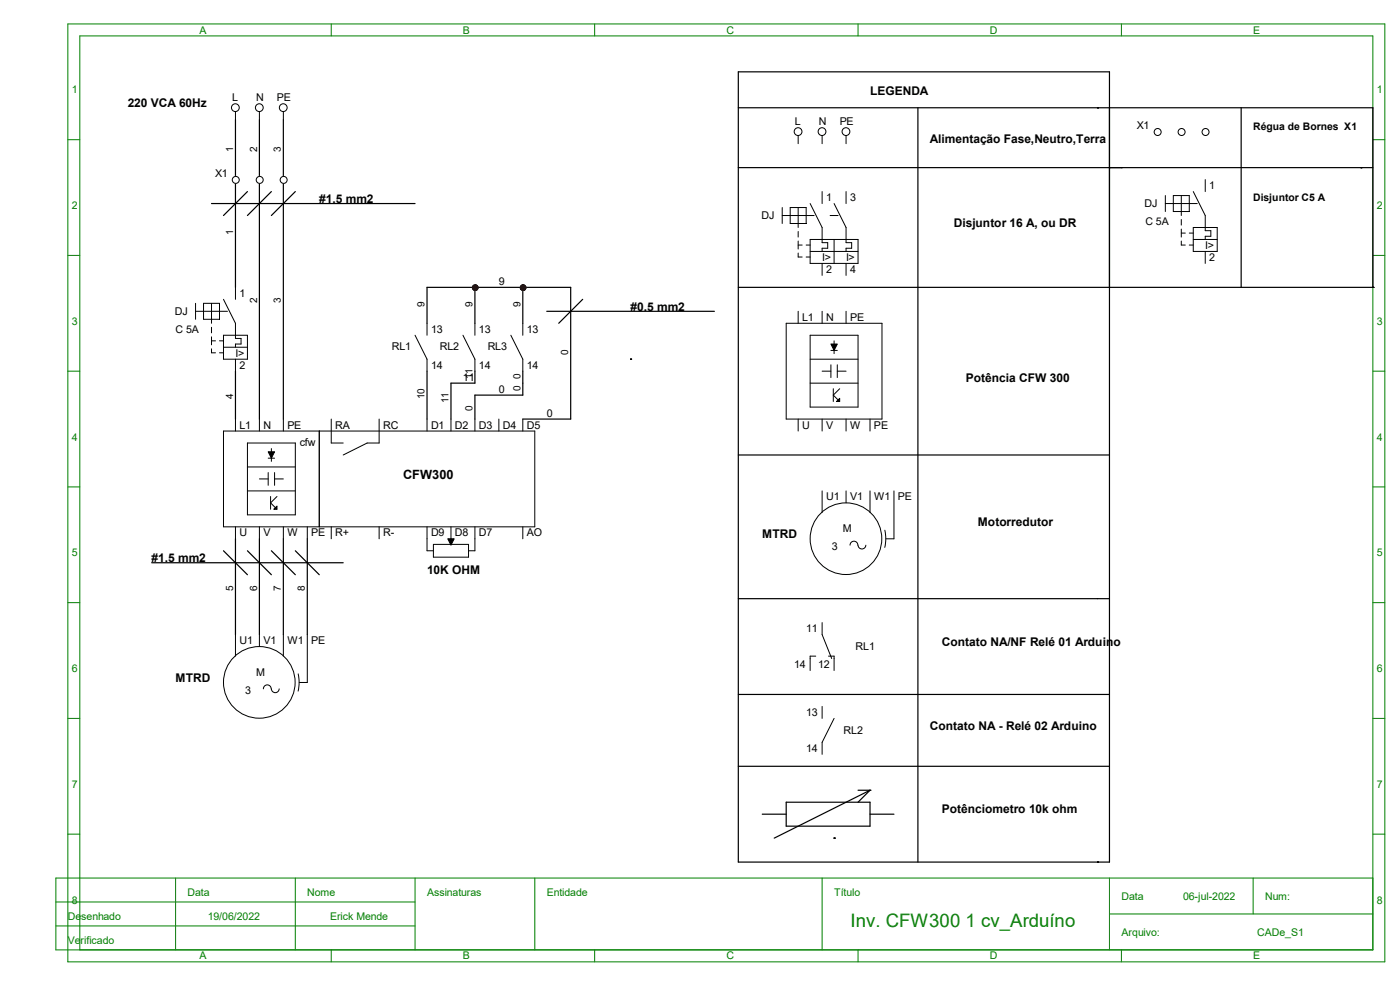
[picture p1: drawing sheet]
<svg xmlns="http://www.w3.org/2000/svg" width="297mm" height="210mm" viewBox="0 0 297 210" stroke-linecap="round" stroke-linejoin="round" font-family="sans-serif">
<g fill="none" stroke="#008000" stroke-width=".21">
<path d="M14.4 5.1h279.4v198.9h-279.4zM70.3 5.1v2.5M126.2 5.1v2.5M182 5.1v2.5M237.9 5.1v2.5M14.4 29.6h2.5M291.3 29.6h2.5M14.4 54.2h2.5M291.3 54.2h2.5M14.4 78.7h2.5M291.3 78.7h2.5M14.4 103.3h2.5"/>
<path d="M291.3 103.3h2.5M14.4 127.8h2.5M291.3 127.8h2.5M14.4 152.4h2.5M291.3 152.4h2.5M14.4 177h2.5M291.3 177h2.5M11.9 191.3h76.2M11.9 196.4h76.2M37.3 186.3v15.2M62.7 186.3v15.2M88.1 186.3v15.2"/>
<path d="M113.5 186.3v15.2M174.4 186.3v15.2M235.4 193.9h55.9M235.4 186.3v15.2M265.9 186.3v7.6M291.3 186.3h-279.4v15.2h279.4v-193.9h-274.4v193.9M70.3 201.5v2.5M126.2 201.5v2.5M182 201.5v2.5M237.9 201.5v2.5"/>
</g>
<g fill="none" stroke="#000" stroke-width=".21">
<path d="M50 23.7v1.7M55 23.7v1.7M60.1 23.7v1.7M169.3 28.8v1.7M174.4 28.8v1.7M179.5 28.8v1.7M165.9 44v3.4M165.9 45.7h6.8M167.6 44h3.4v3.4h-3.4zM169.3 44v4.3M169.3 49.1v1.2M169.3 51.1v1.7"/>
<path d="M169.3 53.7v.8h.9M169.3 52h.9M171 52h.9M171 54.5h.9M171.9 43.2l2.5 5.1v3.2h1.2v1.2h-1.2v.6M171.9 50.8h10.1v5.1h-10.1zM171.9 53.3h10.1M174.4 40.6v2.6M174.4 55.9v2.5M176.1 45.7h1.7M177 43.2l2.5 5.1v3.2h1.2v1.2h-1.2v.6M177 50.8v5.1"/>
<path d="M179.5 40.6v2.6M179.5 55.9v2.5M41.5 64.3v3.4M41.5 66h6.8M43.2 64.3h3.4v3.4h-3.4zM44.9 64.3v4.3M44.9 69.4v1.2M44.9 71.5v1.7M44.9 74v.8h.8M44.9 72.3h.8M46.6 72.3h.8M46.6 74.8h.8"/>
<path d="M47.4 63.5l2.6 5.1v3.2h1.1v1.2h-1.1v.7M47.4 71.1h5.1v5.1h-5.1zM47.4 73.7h5.1M50 61v2.5M50 76.2v2.5M88.1 71.1l2.5 5.1v2.5M90.6 68.6v2.5M98.2 71.1l2.6 5.1v2.5M100.8 68.6v2.5M108.4 71.1l2.5 5.1v2.5M110.9 68.6v2.5M166.8 68.6h20.3v20.3h-20.3z"/>
<path d="M169.3 66v2.6M171.9 71.1h10.1v15.3h-10.1zM171.9 76.2h10.1M174.4 66v2.6M174.4 78.7h1.9M176.3 74.3h1.3M176.3 77.4v2.7M177 72.3v2.7M177.6 77.4v2.7M177.6 78.7h1.9M179.5 66v2.6M47.4 91.4h66.1v20.4h-66.1z"/>
<path d="M50 88.9v2.5M52.5 94h10.2v15.2h-10.2zM52.5 99.1h10.2M55 88.9v2.5M56.9 97.2h1.4M57.6 95.2v2.7M60.1 88.9v2.5M67.7 91.4v20.4M70.3 88.9v5.1h2.5M80.4 88.9v5.1h-2.5l-5.1 2.5M90.6 88.9v2.5M95.7 88.9v2.5"/>
<path d="M100.8 88.9v2.5M105.8 88.9v2.5M110.9 88.9v2.5M169.3 88.9v2.5M171.9 81.3h10.1M174.4 88.9v2.5M176.8 82.5v2.7M178.1 82.5l-1.3 1.3 1.3 1.4M179.5 88.9v2.5M184.6 88.9v2.5M50 111.8v2.5M52.5 104.1h10.2"/>
<path d="M55 111.8v2.5M55 101.6h1.9M56.9 100.2v2.8M57.4 105.3v2.7M58.3 100.2v2.8M58.3 101.6h1.8M58.8 105.3l-1.4 1.4 1.4 1.3M60.1 111.8v2.5M65.2 111.8v2.5M70.3 111.8v2.5M80.4 111.8v2.5M90.6 111.8v5h1.3"/>
<path d="M91.9 115.5h7.5v2.7h-7.5zM95.7 111.8v3.7M100.8 111.8v5h-1.4M110.9 111.8v2.5M174.4 104.1v4.6M179.5 104.1v2.6M180.3 115.7a.83 .83 0 0 1 .9-.9 .83 .83 0 0 1 .8 .9M182 115.7a.83 .83 0 0 0 .9 .8 .83 .83 0 0 0 .8-.8M184.6 104.1v4.6M187.7 112.5l.2 1.8-.2 1.8M189.7 104.1v10.2h-1.7M50 134.6v4.6"/>
<path d="M55 134.6v2.6M60.1 134.6v4.6M65.2 134.6v10.2h-1.7M173.1 139.2h-1.2v3M174.4 132.1v2.5l2 5.1M175.8 139.2h1.2v3M55.9 146.1a.83 .83 0 0 1 .8-.8 .83 .83 0 0 1 .8 .8M57.6 146.1a.83 .83 0 0 0 .8 .8 .83 .83 0 0 0 .8-.8M63.3 143l.2 1.8-.2 1.8M174.4 149.9v2.5M177 152.4l-2.6 5.1v2.5"/>
<circle cx="49.9" cy="22.8" r=".83"/>
<circle cx="55" cy="22.8" r=".83"/>
<circle cx="60.1" cy="22.8" r=".83"/>
<circle cx="169.3" cy="27.9" r=".83"/>
<circle cx="174.4" cy="27.9" r=".83"/>
<circle cx="179.5" cy="27.9" r=".83"/>
<circle cx="179.5" cy="114.3" r="7.6"/>
<circle cx="55" cy="144.8" r="7.6"/>
</g>
<g fill="#000" stroke="#000" stroke-width=".21">
<path d="M176.3 73h1.3l-.6 1.3zM56.9 95.8h1.4l-.7 1.4zM177.5 85.2l.6-.7v.7zM58.1 108l.7-.6v.6z"/>
<path d="M95 114.3h1.4l-.7 1.4z" fill-rule="evenodd"/>
</g>
<g fill="none" stroke="#000" stroke-width=".25">
<path d="M156.6 15.2h78.8v167.7h-78.8zM156.6 22.9h78.8M156.6 35.6h78.8M194.7 22.9v160M232.8 22.9h.1M44.9 43.2h43.2M52.5 40.6l-5.1 5.1M57.6 40.6l-5.1 5.1M62.7 40.6l-5.1 5.1M116 66h35.6M123.6 63.5l-5.1 5.1M133.8 76.2h.1"/>
<path d="M156.6 61h78.8M156.6 96.5h78.8M32.2 119.4h40.6M47.4 116.8l5.1 5.1M52.5 116.8l5.1 5.1M57.6 116.8l5.1 5.1M62.7 116.8l5 5.1M156.6 127h78.8M156.6 147.3h78.8M156.6 162.6h78.8M161.7 172.7h5.1M166.8 170.2h17.8v5.1h-17.8z"/>
<path d="M177 177.8h.1M182 167.6h2.6M184.6 167.6h.1M184.6 167.6l-20.3 10.2M184.6 167.6l-2.6 2.6M184.6 172.7h5.1M232.8 182.9h.1"/>
</g>
<g fill="#f00" stroke="#800000" stroke-width=".21">
<circle cx="100.8" cy="61" r=".57"/>
<circle cx="111" cy="61" r=".57"/>
</g>
<g fill="none" stroke="#000" stroke-width=".21">
<path d="M255.7 38.1v2.5M247.2 41.5v3.4M247.2 43.2h6.8M248.9 41.5h3.4v3.4h-3.4zM250.6 41.5v4.2M250.6 46.6v1.2M250.6 48.6v1.7M250.6 51.1v.9h.9M250.6 49.4h.9M252.3 49.4h.9M252.3 52h.9M253.2 40.6l2.5 5.1v3.2h1.2v1.2h-1.2v.7"/>
<path d="M253.2 48.3h5v5h-5zM253.2 50.8h5M255.7 53.3v2.6"/>
</g>
<path d="M235.4 35.6h.1M235.4 35.6h55.9M235.4 22.9h55.9v38.1h-55.9zM237.9 35.6h.1M263.3 22.9v38.1M288.7 35.6h.1M291.3 61h.1" fill="none" stroke="#000" stroke-width=".25"/>
<g fill="#f00" stroke="#800000" stroke-width=".25">
<circle cx="100.8" cy="61" r=".57"/>
<circle cx="111" cy="61" r=".57"/>
</g>
<g fill="none" stroke="#000" stroke-width=".25">
<path d="M50 25.4v35.6M55 25.4v63.5M60.1 25.4v63.5M50 78.7v10.2M90.6 68.6v-7.6h30.5v27.9h-10.2M90.6 78.7v10.2M100.8 61v7.6M100.8 78.7v2.6h-5.1v7.6M110.9 78.7v5.1h-10.1v5.1M110.9 61v7.6M50 114.3v20.3M55 114.3v20.3"/>
<path d="M60.1 114.3v20.3M65.2 114.3v20.3"/>
</g>
<g fill="#800000" stroke="#800000" stroke-width=".25">
<circle cx="100.8" cy="61" r=".57"/>
<circle cx="111" cy="61" r=".57"/>
</g>
<g fill="#fff" stroke="#fff" stroke-width=".21">
<circle cx="50" cy="38.2" r=".74"/>
<circle cx="55.1" cy="38.2" r=".74"/>
<circle cx="60.2" cy="38.2" r=".74"/>
</g>
<g fill="#fff" stroke="#000" stroke-width=".21">
<circle cx="50" cy="38.2" r=".74"/>
<circle cx="55.1" cy="38.2" r=".74"/>
<circle cx="60.2" cy="38.2" r=".74"/>
</g>
<g fill="#fff" stroke="#fff" stroke-width=".21">
<circle cx="245.6" cy="28" r=".74"/>
<circle cx="250.7" cy="28" r=".74"/>
<circle cx="255.8" cy="28" r=".74"/>
</g>
<g fill="#fff" stroke="#000" stroke-width=".21">
<circle cx="245.6" cy="28" r=".74"/>
<circle cx="250.7" cy="28" r=".74"/>
<circle cx="255.8" cy="28" r=".74"/>
</g>
<text font-size="3.9" fill="#008000" x="180.5" y="196.6">Inv. CFW300 1 cv_Arduíno</text>
<text font-size="2.7" x="85.5" y="101.6">CFW300</text>
<g font-size="2.5">
<text x="27.1" y="22.7">220 VCA 60Hz</text>
<text x="184.6" y="20.2">LEGENDA</text>
<text x="197.3" y="30.3">Alimentação Fase,Neutro,Terra</text>
<text x="67.7" y="43">#1.5 mm2</text>
<text x="202.4" y="48.1">Disjuntor 16 A, ou DR</text>
<text x="133.8" y="65.9">#0.5 mm2</text>
<text x="204.9" y="81.1">Potência CFW 300</text>
<text x="207.4" y="111.6">Motorredutor</text>
<text x="32.2" y="119.2">#1.5 mm2</text>
<text x="161.7" y="114.1">MTRD</text>
<text x="90.6" y="121.8">10K OHM</text>
<text x="199.8" y="137">Contato NA/NF Relé 01 Arduino</text>
<text x="37.3" y="144.6">MTRD</text>
<text x="197.3" y="154.8">Contato NA - Relé 02 Arduino</text>
<text x="199.8" y="172.6">Potênciometro 10k ohm</text>
</g>
<g font-size="2.3">
<text x="49.3" y="21.5">L</text>
<text x="54.4" y="21.5">N</text>
<text x="58.8" y="21.5">PE</text>
<text x="168.7" y="26.6">L</text>
<text x="173.7" y="26.6">N</text>
<text x="178.1" y="26.6">PE</text>
<text x="241.2" y="27.4">X1</text>
<text x="45.6" y="37.6">X1</text>
<text x="256.5" y="40.1">1</text>
<text x="161.5" y="46.4">DJ</text>
<text x="175.3" y="42.7">1</text>
<text x="180.3" y="42.7">3</text>
<text x="242.8" y="43.9">DJ</text>
<text x="255.7" y="52.8">I&gt;</text>
<text x="174.4" y="55.4">I&gt;</text>
<text x="175.3" y="57.9">2</text>
<text x="179.5" y="55.4">I&gt;</text>
<text x="180.3" y="57.9">4</text>
<text x="256.5" y="55.4">2</text>
<text x="50.8" y="63">1</text>
<text x="105.8" y="60.5">9</text>
<text x="37.1" y="66.7">DJ</text>
<text x="91.4" y="70.6">13</text>
<text x="101.6" y="70.6">13</text>
<text x="111.8" y="70.6">13</text>
<text x="170.2" y="68.1">L1</text>
<text x="175.2" y="68.1">N</text>
<text x="180.3" y="68.1">PE</text>
<text x="50" y="75.7">I&gt;</text>
<text x="83.1" y="74.3">RL1</text>
<text x="93.3" y="74.3">RL2</text>
<text x="103.5" y="74.3">RL3</text>
<text x="50.8" y="78.2">2</text>
<text x="91.4" y="78.2">14</text>
<text x="98.2" y="80.8">11</text>
<text x="101.6" y="78.2">14</text>
<text x="105.8" y="83.3">0</text>
<text x="111.8" y="78.2">14</text>
<text x="116" y="88.4">0</text>
<text x="50.8" y="90.9">L1</text>
<text x="55.9" y="90.9">N</text>
<text x="61" y="90.9">PE</text>
<text x="63.6" y="94.7">cfw</text>
<text x="71.1" y="90.9">RA</text>
<text x="81.3" y="90.9">RC</text>
<text x="91.4" y="90.9">D1</text>
<text x="96.5" y="90.9">D2</text>
<text x="101.6" y="90.9">D3</text>
<text x="106.7" y="90.9">D4</text>
<text x="111.8" y="90.9">D5</text>
<text x="170.2" y="90.9">U</text>
<text x="175.2" y="90.9">V</text>
<text x="180.3" y="90.9">W</text>
<text x="185.4" y="90.9">PE</text>
<text x="175.3" y="106.2">U1</text>
<text x="180.3" y="106.2">V1</text>
<text x="185.4" y="106.2">W1</text>
<text x="190.5" y="106.2">PE</text>
<text x="50.8" y="113.8">U</text>
<text x="55.9" y="113.8">V</text>
<text x="61" y="113.8">W</text>
<text x="66" y="113.8">PE</text>
<text x="71.1" y="113.8">R+</text>
<text x="81.3" y="113.8">R-</text>
<text x="91.4" y="113.8">D9</text>
<text x="96.5" y="113.8">D8</text>
<text x="101.6" y="113.8">D7</text>
<text x="111.8" y="113.8">AO</text>
<text x="178.8" y="112.9">M</text>
<text x="176.4" y="116.7">3</text>
<text x="50.8" y="136.7">U1</text>
<text x="55.9" y="136.7">V1</text>
<text x="61" y="136.7">W1</text>
<text x="66" y="136.7">PE</text>
<text x="171" y="134.1">11</text>
<text x="181.5" y="137.8">RL1</text>
<text x="54.4" y="143.4">M</text>
<text x="168.5" y="141.7">14</text>
<text x="173.6" y="141.7">12</text>
<text x="52" y="147.2">3</text>
<text x="171" y="151.9">13</text>
<text x="179" y="155.6">RL2</text>
<text x="171" y="159.5">14</text>
</g>
<g font-size="2.2" fill="#008000">
<text x="42.3" y="7.1">A</text>
<text x="98.2" y="7.1">B</text>
<text x="154.1" y="7.1">C</text>
<text x="210" y="7.1">D</text>
<text x="265.9" y="7.1">E</text>
<text x="15.2" y="19.8">1</text>
<text x="292.1" y="19.8">1</text>
<text x="15.2" y="44.4">2</text>
<text x="292.1" y="44.4">2</text>
<text x="15.2" y="68.9">3</text>
<text x="292.1" y="68.9">3</text>
<text x="15.2" y="93.5">4</text>
<text x="292.1" y="93.5">4</text>
<text x="15.2" y="118">5</text>
<text x="292.1" y="118">5</text>
<text x="15.2" y="142.6">6</text>
<text x="292.1" y="142.6">6</text>
<text x="15.2" y="167.1">7</text>
<text x="292.1" y="167.1">7</text>
<text x="15.2" y="191.7">8</text>
<text x="39.8" y="190">Data</text>
<text x="65.2" y="190">Nome</text>
<text x="90.6" y="190">Assinaturas</text>
<text x="116" y="190">Entidade</text>
<text x="176.9" y="190">Título</text>
<text x="237.9" y="190.8">Data</text>
<text x="251" y="190.8">06-jul-2022</text>
<text x="268.4" y="190.8">Num:</text>
<text x="292.1" y="191.7">8</text>
<text x="14.4" y="195.1">Desenhado</text>
<text x="44.1" y="195.1">19/06/2022</text>
<text x="70" y="195.1">Erick Mende</text>
<text x="14.4" y="200.2">Verificado</text>
<text x="42.3" y="203.5">A</text>
<text x="98.2" y="203.5">B</text>
<text x="154.1" y="203.5">C</text>
<text x="210" y="203.5">D</text>
<text x="237.9" y="198.5">Arquivo:</text>
<text x="265.9" y="203.5">E</text>
<text x="266.7" y="198.5">CADe_S1</text>
</g>
<g font-size="2.2">
<text x="265.9" y="27.5">Régua de Bornes X1</text>
<text x="243" y="47.8">C 5A</text>
<text x="265.9" y="42.7">Disjuntor C5 A</text>
<text x="37.3" y="70.6">C 5A</text>
</g>
<g font-size="2.1">
<text x="49.4" y="32.2" transform="rotate(-90 49.4 32.2)">1</text>
<text x="54.5" y="32.2" transform="rotate(-90 54.5 32.2)">2</text>
<text x="59.6" y="32.2" transform="rotate(-90 59.6 32.2)">3</text>
<text x="49.4" y="50" transform="rotate(-90 49.4 50)">1</text>
<text x="54.5" y="64.3" transform="rotate(-90 54.5 64.3)">2</text>
<text x="59.6" y="64.3" transform="rotate(-90 59.6 64.3)">3</text>
<text x="90.1" y="65.2" transform="rotate(-90 90.1 65.2)">9</text>
<text x="100.2" y="65.2" transform="rotate(-90 100.2 65.2)">9</text>
<text x="110.4" y="65.2" transform="rotate(-90 110.4 65.2)">9</text>
<text x="120.6" y="75.4" transform="rotate(-90 120.6 75.4)">0</text>
<text x="100.2" y="80.4" transform="rotate(-90 100.2 80.4)">11</text>
<text x="110.4" y="83" transform="rotate(-90 110.4 83)">0</text>
<text x="110.4" y="80.4" transform="rotate(-90 110.4 80.4)">0</text>
<text x="49.4" y="84.7" transform="rotate(-90 49.4 84.7)">4</text>
<text x="90.1" y="84.7" transform="rotate(-90 90.1 84.7)">10</text>
<text x="95.2" y="85.5" transform="rotate(-90 95.2 85.5)">11</text>
<text x="100.2" y="87.2" transform="rotate(-90 100.2 87.2)">0</text>
<text x="49.4" y="125.3" transform="rotate(-90 49.4 125.3)">5</text>
<text x="54.5" y="125.3" transform="rotate(-90 54.5 125.3)">6</text>
<text x="59.6" y="125.3" transform="rotate(-90 59.6 125.3)">7</text>
<text x="64.7" y="125.3" transform="rotate(-90 64.7 125.3)">8</text>
</g>
</svg>
